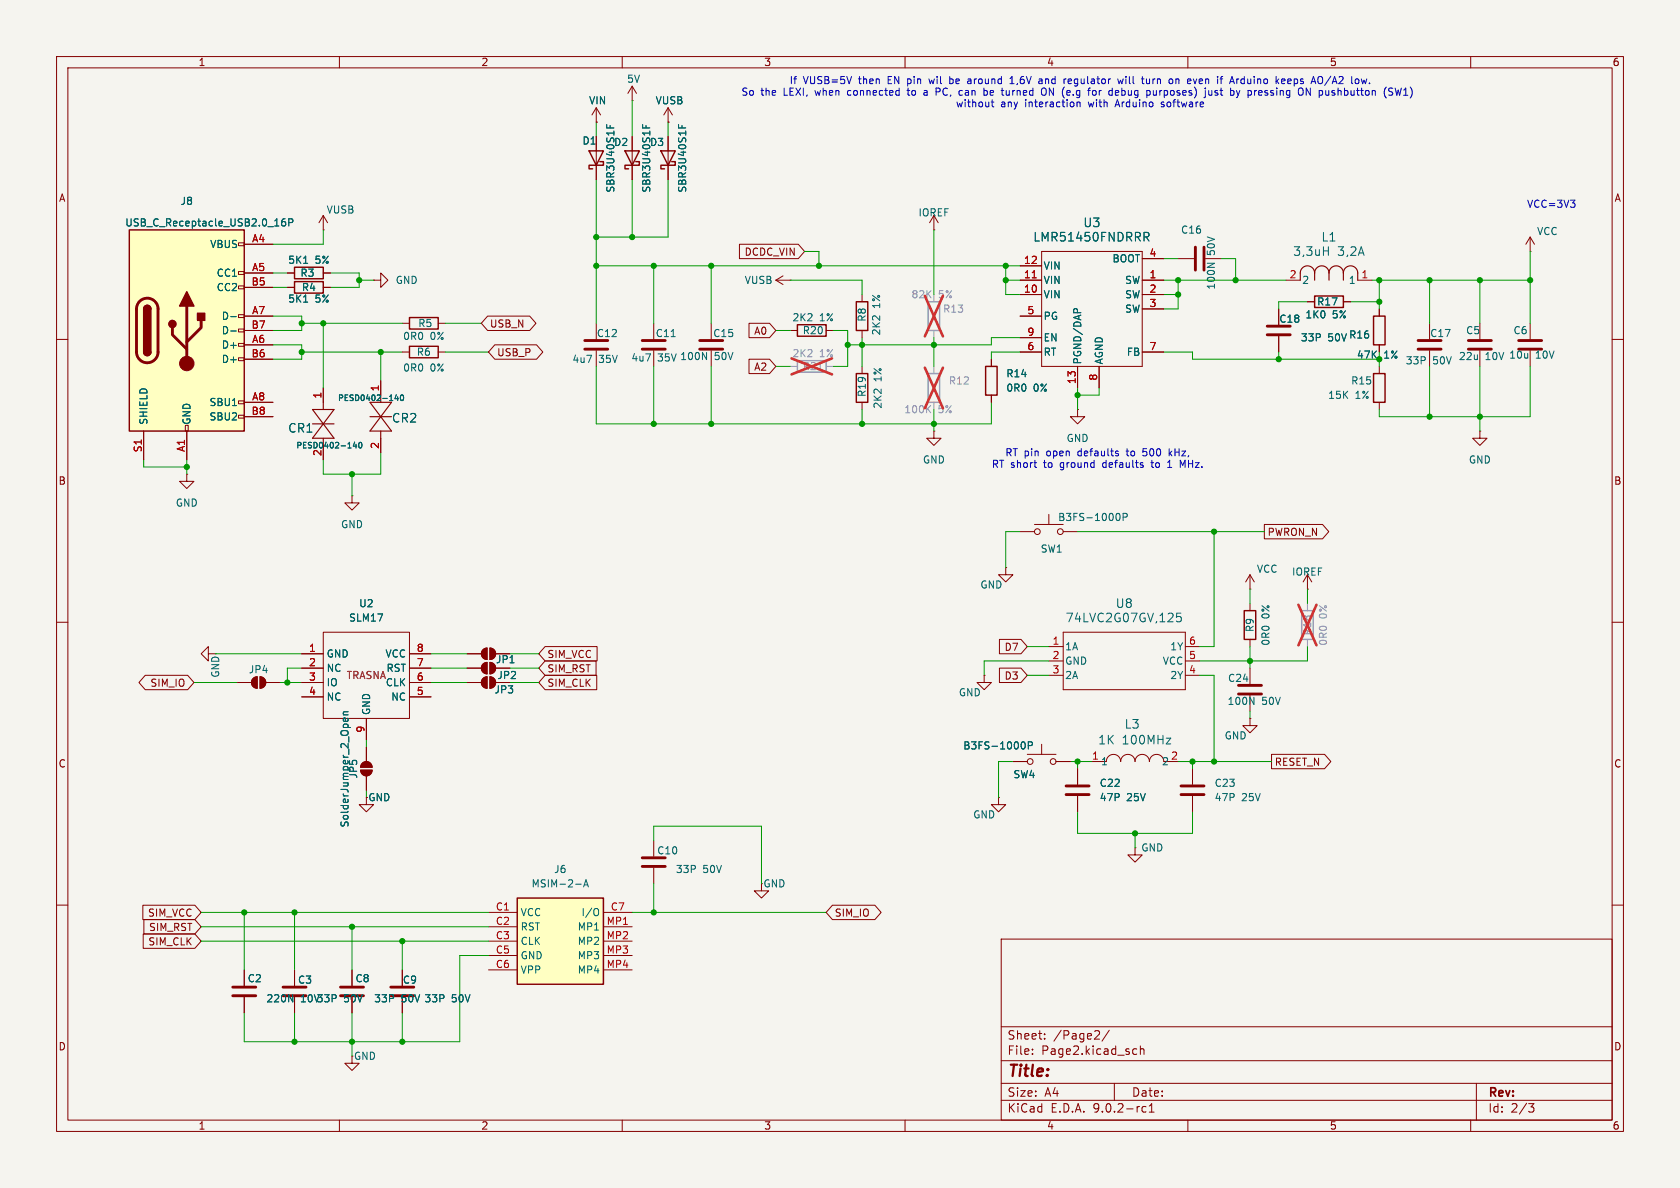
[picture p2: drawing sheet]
<svg xmlns="http://www.w3.org/2000/svg" width="297mm" height="210mm" viewBox="0 0 297 210" stroke-linecap="round" stroke-linejoin="round" font-family="sans-serif">
<path d="M0 0h297v210h-297z" fill="#f5f4ef" stroke="#f5f4ef" stroke-width=".18"/>
<g fill="none" stroke="#840000" stroke-width=".18">
<path d="M10 10h277v190h-277zM12 12h273v186h-273zM60 10v2M110 10v2M160 10v2M210 10v2M260 10v2M57.1 38.1v2.5M57.1 38.1l-.7 1.3M57.1 38.1l.8 1.3M165.1 38.1l-.8 1.3M165.1 38.1l.8 1.3"/>
<path d="M165.1 38.1v2.5M50.8 50.8h1.3M50.8 48.3h1.3M57.1 40.6h.1M57.1 50.8h1.3M57.1 48.3h1.3M66 49.5h1.3v-1.2l1.3 1.2-1.3 1.3v-1.3M66 49.5h.1M165.1 40.6h.1M227.3 49.5h2.6M231.1 53.3h1.3M237.5 53.3h1.3"/>
<path d="M240 49.5h2.6M243.8 54.6v1.3M270.5 44.5h.1M270.5 41.9l-.8 1.3M270.5 41.9l.8 1.3M270.5 41.9v2.6M10 60h2M57.1 68.6v2.5M57.1 78.7v2.6M67.3 67.3v2.6M67.3 77.5v2.5M152.4 64.8v1.2"/>
<path d="M152.4 71.1v1.3M165.1 76.2v1.3h1.3l-1.3 1.2-1.3-1.2h1.3M165.1 76.2h.1M243.8 61v1.2M261.6 76.2v1.3h1.3l-1.3 1.2-1.3-1.2h1.3M261.6 76.2h.1M285 60h2M10 110h2M221 106.7v1.3M221 113v1.3M285 110h2M210.8 135.9v2.8"/>
<path d="M210.8 140.7v2.8M10 160h2M43.2 171.5v2.7M43.2 176.3v2.8M71.1 171.5v2.7M71.1 176.3v2.8M177 166h108v32h-108zM285 160h2M60 198v2M110 198v2M160 198v2M177 194.5h108"/>
<path d="M177 191.5h108M177 187.5h108M177 181.5h108M182.5 186.3v.1M182.5 185.5v.1M184.7 183.6v.1M184.7 182.8v.1M194.1 182.2l.3 .3-.1 .3-.8 .9h.9M196.1 182.1l-1.3 2M197 191.5v3M200.5 185.4l.5 .1M201 186.3l-.5 .1"/>
<path d="M201.6 185.5l.2-.1 .4 .1v.9M201.6 184.9v1.5M202.6 195.7l-.4-.1-.3 .3v.4l.1 .2h.6M203.2 196.6h.8M203.2 195.5l.4-.4v1.5M210 198v2M260 198v2M261 191.5v6.5M270.2 195.1h1l-.5 .6 .4 .1 .1 .5-.3 .3h-.4"/>
</g>
<path d="M208.8 138.9h4.1M208.8 140.5h4.1M41.1 174.5h4.1M41.1 176h4.1M69.1 174.5h4.1M69.1 176h4.1" fill="none" stroke="#840000" stroke-width=".51"/>
<path d="M53.7 53.4h.7M53.7 46.6h.7M234 44.3h.8M234.8 43.6v1.5M62.7 78.1l-.2 .8h.6M62.9 78.5v.7M63.6 78.2a.53 .53 0 0 1 .4 .5 .53 .53 0 0 1-.4 .5 .66 .66 0 0 1 0-1zM70.1 69.8l-.3 .7h.6M70.3 70.1v.7M70.9 69.9l.1-.1a.53 .53 0 0 1 .4 .5 .53 .53 0 0 1-.4 .5 .66 .66 0 0 1-.1-.9zM51 175.8l.8 1.3v-1.3" fill="none" stroke="#006464" stroke-width=".18"/>
<g fill="none" stroke="#840000" stroke-width=".2">
<path d="M232.4 48.3a1.27 1.27 0 0 0-1.3-1.3 1.27 1.27 0 0 0-1.2 1.3v1.2M232.4 48.3a1.27 1.27 0 0 1 1.3-1.3 1.27 1.27 0 0 1 1.2 1.3M232.4 48.3v1.2M234.9 48.3a1.27 1.27 0 0 1 1.3-1.3 1.27 1.27 0 0 1 1.3 1.3M234.9 48.3v1.2M237.5 48.3a1.27 1.27 0 0 1 1.3-1.3 1.27 1.27 0 0 1 1.2 1.3v1.2M237.5 48.3v1.2M55.2 72.4h3.9l-3.9 5.1h3.9zM55.2 74.9h3.9M57.1 71.1v1.3M57.1 77.5v1.2M65.4 71.1h3.8l-3.8 5.1h3.8z"/>
<path d="M65.4 73.7h3.8M67.3 76.2v1.3"/>
</g>
<path d="M52.1 49.8h5v2h-5zM52.1 47.2h5v2.1h-5zM232.4 52.3h5.1v2.1h-5.1zM242.8 55.9h2.1v5.1h-2.1zM151.4 66h2v5.1h-2zM220 108h2v5h-2z" fill="none" stroke="#840000" stroke-width=".25"/>
<path d="M230.1 108h2.1v5h-2.1z" fill="none" stroke="#9c9b98" stroke-width=".25"/>
<path d="M231.1 106.7v1.3M231.1 113v1.3" fill="none" stroke="#9c9b98" stroke-width=".18"/>
<path d="M229.5 106.9l3.2 7.2M232.7 106.9l-3.2 7.2" fill="none" stroke="#e12e31" stroke-width=".46"/>
<path d="M22.9 40.6h20.3v35.6h-20.3z" fill="#ffffc2"/>
<g fill="none" stroke="#840000" stroke-width=".18">
<path d="M105.4 24.1v7.7M111.8 24.1v7.7M118.1 24.1v7.7M42.2 42.9h1v.5h-1zM42.2 48h1v.5h-1zM42.2 50.5h1v.6h-1zM42.2 55.6h1v.5h-1zM42.2 58.2h1v.5h-1zM43.2 43.2h5.1M43.2 48.3h5.1M43.2 50.8h5.1M43.2 55.9h5.1"/>
<path d="M43.2 58.4h5.1M180.3 55.9h3.8M180.3 49.5h3.8M180.3 52.1h3.8M180.3 47h3.8M180.3 59.7h3.8M184.1 44.5h17.8v20.3h-17.8zM201.9 45.7h3.8M201.9 49.5h3.8M201.9 52.1h3.8M201.9 54.6h3.8M252.7 57.2v2.7"/>
<path d="M261.6 57.2v2.7M270.5 57.2v2.7M25.4 76.2v5.1M32.8 75.2h.5v1h-.5zM33 76.2v5.1M42.2 60.7h1v.5h-1zM42.2 63.2h1v.6h-1zM42.2 70.9h1v.5h-1zM42.2 73.4h1v.5h-1zM43.2 61h5.1M43.2 63.5h5.1M43.2 71.1h5.1"/>
<path d="M43.2 73.7h5.1M180.3 62.2h3.8M190.5 64.8v3.8M194.3 64.8v3.8M201.9 62.2h3.8M252.7 62v2.8M261.6 62v2.8M270.5 62v2.8M115.6 148.6v2.8M115.6 153.4v2.8"/>
</g>
<path d="M104.1 26.7h2.6l-1.3 2.5zM106 28.6h.7v.6h-2.6v.6h.7M110.5 26.7h2.5l-1.2 2.5zM112.4 28.6h.6v.6h-2.5v.6h.6M116.8 26.7h2.6l-1.3 2.5zM118.7 28.6h.7v.6h-2.6v.6h.7M22.9 40.6h20.3v35.6h-20.3zM25.4 54.6a.64 .64 0 0 1 .6-.6 .64 .64 0 0 1 .7 .6M25.4 62.2a.64 .64 0 0 0 .6 .7 .64 .64 0 0 0 .7-.7" fill="none" stroke="#840000" stroke-width=".25"/>
<path d="M24.7 53.3a1.9 1.9 0 0 1 2.1-.4 1.9 1.9 0 0 1 1.1 1.7v7.6a1.91 1.91 0 0 1-1.9 1.9 1.91 1.91 0 0 1-1.9-1.9v-7.7l.2-.7zM30.5 57.9v1.3l2.5 2.5M33 54.1v10.2M35.6 56.6v1.3l-2.6 2.6M250.7 60.2h4.1M250.7 61.7h4.1M259.6 60.2h4.1M259.6 61.7h4.1M268.5 60.2h4M268.5 61.7h4M113.5 151.6h4.1M113.5 153.2h4.1" fill="none" stroke="#840000" stroke-width=".51"/>
<g fill="#840000" stroke="#840000" stroke-width=".25">
<path d="M25.4 54.6h1.3v7.6h-1.3z"/>
<path d="M25.6 54.2a.64 .64 0 0 1 .7-.2 .64 .64 0 0 1 .4 .6h-1.3z"/>
<path d="M25.4 62.2h1.3a.64 .64 0 0 1-.7 .7 .64 .64 0 0 1-.6-.7z"/>
<path d="M33 51.6l1.3 2.5h-2.6z"/>
<path d="M34.9 55.4h1.3v1.2h-1.3z"/>
<circle cx="30.5" cy="57.3" r=".63"/>
</g>
<circle cx="33" cy="64.3" r="1.27" fill="#840000" stroke="#840000" stroke-width=".18"/>
<g fill="none" stroke="#006464" stroke-width=".18">
<path d="M50.4 38.7h-.4a.86 .86 0 0 0 0 1.2l.4-.1 .1-.4-.2-.2h-.4l-.1 .2M51.1 39.3h.6l.1-.2-.1-.3-.6-.1v1.2M107.3 22v.6M107.9 22.2v.4M113.6 22v.6M114.2 22.2v.4M120 22v.6M120.6 22.2v.4M40.8 56h1M40.8 58.5h1M189.8 54.8l.3-.2h.3l.1 .2M202.3 41.1h.5l.3 .3-.1 .4-.7 .1"/>
<path d="M202.6 41.9l.5 .7"/>
</g>
<path d="M182.5 49.1h.7" fill="none" stroke="#a90000" stroke-width=".18"/>
<path d="M164.1 53.3h2v5.1h-2zM164.1 66h2v5.1h-2z" fill="none" stroke="#9c9b98" stroke-width=".25"/>
<path d="M165.1 52.1v1.2M165.1 58.4v1.3M165.1 64.8v1.2M165.1 71.1v1.3" fill="none" stroke="#9c9b98" stroke-width=".18"/>
<path d="M163.5 52.3l3.2 7.2M166.7 52.3l-3.2 7.2M163.5 65l3.2 7.2M166.7 65l-3.2 7.2" fill="none" stroke="#e12e31" stroke-width=".46"/>
<path d="M164 72.2l.5 .8M164.5 71.7l-.7 .7" fill="none" stroke="#939391" stroke-width=".18"/>
<path d="M91.4 158.8h15.3v15.2h-15.3z" fill="#ffffc2"/>
<path d="M72.4 56.1h5.1v2.1h-5.1zM141 57.4h5v2h-5zM151.4 53.3h2v5.1h-2zM72.4 61.2h5.1v2h-5.1zM174.2 64.8h2.1v5.1h-2.1zM242.8 66h2.1v5.1h-2.1zM91.4 158.8h15.3v15.2h-15.3z" fill="none" stroke="#840000" stroke-width=".25"/>
<g fill="none" stroke="#840000" stroke-width=".18">
<path d="M105.4 19.1l-.8 1.2M105.4 19.1l.8 1.2M105.4 19.1v2.5M111.8 17.8h.1M111.8 15.2l-.8 1.3M111.8 15.2l.7 1.3M111.8 15.2v2.6M118.1 19.1l-.8 1.2M118.1 19.1l.8 1.2M118.1 19.1v2.5M105.4 21.6h.1M105.4 24.1v2.6"/>
<path d="M105.4 29.2v2.6M111.8 24.1v2.6M111.8 29.2v2.6M118.1 21.6h.1M118.1 24.1v2.6M118.1 29.2v2.6M43.2 58.4h5.1M43.2 55.9h5.1M43.2 43.2h5.1M43.2 48.3h5.1M43.2 50.8h5.1M50.8 48.3h1.3"/>
<path d="M50.8 50.8h1.3M57.1 48.3h1.3M57.1 50.8h1.3M71.1 57.2h1.3M77.5 57.2h1.2M86.2 55.9h7.4l1.2 1.3-1.2 1.2h-7.4l-1.1-1.2zM105.4 57.2v2.7M115.6 57.2v2.7M125.7 57.2v2.7M130.7 43.2h10.4l1.1 1.3-1.1 1.2h-10.4zM132.4 57.1h3.6l1.2 1.3-1.2 1.3h-3.6zM137.2 49.5l1.2 .8"/>
<path d="M137.2 49.5h2.5M138.4 48.8l-1.2 .7M139.7 49.5h.1M139.7 58.4h1.3M146 58.4h1.3M152.4 52.1v1.2M152.4 58.4v1.3M180.3 49.5h3.8M180.3 52.1h3.8M180.3 47h3.8M180.3 55.9h3.8M180.3 59.7h3.8"/>
<path d="M201.9 45.7h3.8M201.9 49.5h3.8M201.9 52.1h3.8M201.9 54.6h3.8M208.3 45.7h2.8M213.1 45.7h2.8M226.1 54.6v2.8M226.1 59.4v2.8M231.1 53.3h1.3M237.5 53.3h1.3M243.8 54.6v1.3M25.4 76.2v5.1"/>
<path d="M33 76.2v5.1M43.2 61h5.1M43.2 63.5h5.1M43.2 71.1h5.1M43.2 73.7h5.1M57.1 68.6v2.5M57.1 78.7v2.6M67.3 67.3v2.6M67.3 77.5v2.5M71.1 62.2h1.3M77.5 62.2h1.2M87.5 61h7.4l1.1 1.2-1.1 1.3h-7.4l-1.1-1.3z"/>
<path d="M105.4 62v2.8M115.6 62v2.8M125.7 62v2.8M132.4 63.5h3.6l1.2 1.3-1.2 1.2h-3.6zM175.3 63.5v1.3M175.3 69.9v1.2M180.3 62.2h3.8M190.5 72.4v1.3h1.3l-1.3 1.2-1.3-1.2h1.3M190.5 72.4h.1M190.5 64.8v3.8M194.3 64.8v3.8M201.9 62.2h3.8"/>
<path d="M243.8 61v1.2M243.8 64.8v1.2M243.8 71.1v1.3M33 83.8v1.3h1.3l-1.3 1.3-1.3-1.3h1.3M33 83.8h.1M62.2 87.6v1.3h1.3l-1.3 1.3-1.2-1.3h1.2M62.2 87.6h.1M180.3 94h2.6M182.9 92.7h5.1M185.4 90.9v1.8M188 94h2.5M223.5 92.7h10.3l1.1 1.3-1.1 1.3h-10.3z"/>
<path d="M25.7 119.4h7.5l1.1 1.3-1.1 1.2h-7.5l-1.1-1.2zM36.8 115.6v-1.3l-1.2 1.3 1.2 1.2v-1.2h1.3M44.7 119.9l.8-.3v2.1a1.02 1.02 0 0 1-1-.7 1.02 1.02 0 0 1 .2-1.1zM46 119.6a1.02 1.02 0 0 1 1 1.1 1.02 1.02 0 0 1-1 1zM53.3 115.6h3.8M53.3 118.1h3.8M57.1 111.8h15.3v15.2h-15.3zM72.4 115.6h3.8M72.4 118.1h3.8M82.5 115.6h2.6M82.5 118.1h2.6M85.4 119.9l.7-.3v2.1a1.02 1.02 0 0 1-.9-.7 1.02 1.02 0 0 1 .2-1.1z"/>
<path d="M85.4 114.9l.7-.3v2a1.02 1.02 0 0 1-.9-.6 1.02 1.02 0 0 1 .2-1.1zM85.4 117.4l.7-.3v2a1.02 1.02 0 0 1-.9-.6 1.02 1.02 0 0 1 .2-1.1zM86.6 119.6a1.02 1.02 0 0 1 1 1.1 1.02 1.02 0 0 1-1 1zM86.6 114.6a1.02 1.02 0 0 1 1 1 1.02 1.02 0 0 1-1 1zM86.6 117.1a1.02 1.02 0 0 1 1 1 1.02 1.02 0 0 1-1 1zM87.6 118.1h2.6M96.4 119.4h9.1v2.5h-9.1l-1.2-1.2zM96.4 116.8h9v2.6h-9l-1.2-1.3zM96.4 114.3h9.2v2.5h-9.2l-1.2-1.2zM174 119.4v1.3h-1.3l1.3 1.2 1.3-1.2h-1.3M174 119.4h.1M176.7 118.1h3.8l1.1 1.3-1.1 1.3h-3.8z"/>
<path d="M176.7 113h3.8l1.1 1.3-1.1 1.3h-3.8zM177.8 100.3v1.3h-1.3l1.3 1.3 1.3-1.3h-1.3M177.8 100.3h.1M185.4 114.3h2.6M185.4 116.8h2.6M185.4 119.4h2.6M188 111.8h21.5v10.1h-21.5zM209.5 114.3h2.6M209.5 116.8h2.6M209.5 119.4h2.6M221 104.1h.1M221 101.6v2.5"/>
<path d="M221 118.1v2.8M221 101.6l-.8 1.3M221 101.6l.7 1.3M231.1 104.1h.1M231.1 101.6l-.7 1.3M231.1 101.6l.8 1.3M231.1 101.6v2.5M41.9 120.7h2.5M47 120.7h2.5M53.3 120.7h3.8M53.3 123.2h3.8M63.8 136.1h2a1.02 1.02 0 0 1-1 1.1 1.02 1.02 0 0 1-1-1.1z"/>
<path d="M64 134.9a1.02 1.02 0 0 1 1.2-.2 1.02 1.02 0 0 1 .6 .9h-2zM64.8 127v3.8M64.8 132.1v2.5M64.8 137.2v2.5M72.4 120.7h3.8M72.4 123.2h3.8M82.5 120.7h2.6M179.1 134.6h2.5M181.6 133.4h5.1M184.1 131.6v1.8M186.7 134.6h2.5M190.5 135.9v2.8"/>
<path d="M193 134.6h1.3M195.6 134.6a1.27 1.27 0 0 1 1.2-1.2 1.27 1.27 0 0 1 1.3 1.2 1.27 1.27 0 0 1 1.3-1.2 1.27 1.27 0 0 1 1.3 1.2 1.27 1.27 0 0 1 1.2-1.2 1.27 1.27 0 0 1 1.3 1.2 1.27 1.27 0 0 1 1.3-1.2 1.27 1.27 0 0 1 1.2 1.2h1.3M221 127v1.3h-1.3l1.3 1.2 1.2-1.2h-1.2M221 127h.1M221 122.9v2.8M224.8 133.3h9.4l1.1 1.3-1.1 1.3h-9.4zM64.8 141v1.2h1.2l-1.2 1.3-1.3-1.3h1.3M134.6 156.2v1.3h1.3l-1.3 1.3-1.3-1.3h1.3M176.5 141v1.2h-1.2l1.2 1.3 1.3-1.3h-1.3M176.5 141h.1M190.5 140.7v2.8M200.7 149.9v1.2h-1.3l1.3 1.3 1.2-1.3h-1.2"/>
<path d="M200.7 149.9h.1M25.3 160h9.1l1.2 1.3-1.2 1.3h-9.1zM25.3 165.1h9.1l1.2 1.3-1.2 1.2h-9.1zM25.4 162.6h9l1.2 1.2-1.2 1.3h-9zM43.2 171.5v2.7M43.2 176.3v2.8M52.1 171.5v2.7M52.1 176.3v2.8M62.2 171.5v2.7M62.2 176.3v2.8M71.1 171.5v2.7M71.1 176.3v2.8"/>
<path d="M86.4 161.3h5M86.4 163.8h5M86.4 166.4h5M86.4 168.9h5M86.4 171.5h5M106.7 161.3h5.1M106.7 163.8h5.1M106.7 166.4h5.1M106.7 168.9h5.1M106.7 171.5h5.1M147.2 160h7.5l1.1 1.3-1.1 1.3h-7.5l-1.2-1.3zM62.2 186.7v1.3h1.3l-1.3 1.2-1.2-1.2h1.2"/>
<circle cx="183.4" cy="94" r=".51"/>
<circle cx="187.5" cy="94" r=".51"/>
<circle cx="182.1" cy="134.6" r=".51"/>
<circle cx="186.2" cy="134.6" r=".51"/>
</g>
<g fill="none" stroke="#006464" stroke-width=".18">
<path d="M50.4 38.7h-.4a.86 .86 0 0 0 0 1.2l.4-.1 .1-.4-.2-.2h-.4l-.1 .2M51.1 39.3h.6l.1-.2-.1-.3-.6-.1v1.2M107.3 22v.6M107.9 22.2v.4M113.6 22v.6M114.2 22.2v.4M120 22v.6M120.6 22.2v.4M40.8 56h1M40.8 58.5h1M53.7 46.6h.7M53.7 53.4h.7"/>
<path d="M118.7 59.5h.7M189.8 54.8l.3-.2h.3l.1 .2M202.3 41.1h.5l.3 .3-.1 .4-.7 .1M202.6 41.9l.5 .7M213.4 46.5h1.3l-1.3 .8M62.7 78.1l-.2 .8h.6M62.9 78.5v.7M63.6 78.2a.53 .53 0 0 1 .4 .5 .53 .53 0 0 1-.4 .5 .66 .66 0 0 1 0-1zM70.1 69.8l-.3 .7h.6M70.3 70.1v.7M70.9 69.9l.1-.1a.53 .53 0 0 1 .4 .5 .53 .53 0 0 1-.4 .5 .66 .66 0 0 1-.1-.9zM124.2 62.3l.7 1.3v-1.3"/>
<path d="M197.6 90.7a.68 .68 0 0 1 .4 .7 .68 .68 0 0 1-.4 .6M198.6 91.4h.6l.1-.2-.1-.3-.6-.2v1.3M208.8 108.4h-.8v.7l.2-.1h.5l.1 .3v.5l-.2 .1-.6-.1M60.7 126.4h.8M61.5 127v.3l-.1 .2h-.6v-.5l.2-.1 .1 .6M61.5 125.8l-.7 .1-.1 .3 .1 .2M180.8 131.1a.68 .68 0 0 1 .5 .7 .68 .68 0 0 1-.5 .6M181.8 131.8l.6-.1 .1-.1v-.3l-.7-.2v1.3M206.2 130.5h.8l-.8 1h.8M221 123.3l.7 1.2v-1.2M101.8 156.3h.9M103.2 156.8l.4-1.3 .4 1.3"/>
<path d="M103.3 156.4h.6M51 175.8l.8 1.3v-1.3M105.5 160.6l.1 .1a.81 .81 0 0 1-.1 1.2"/>
</g>
<g fill="#840000" stroke="#840000" stroke-width=".18">
<path d="M63.8 136.1h2a1.02 1.02 0 0 1-1 1.1 1.02 1.02 0 0 1-1-1.1z"/>
<path d="M64 134.9a1.02 1.02 0 0 1 1.2-.2 1.02 1.02 0 0 1 .6 .9h-2z"/>
<path d="M44.7 119.9l.8-.3v2.1a1.02 1.02 0 0 1-1-.7 1.02 1.02 0 0 1 .2-1.1z"/>
<path d="M46 119.6a1.02 1.02 0 0 1 1 1.1 1.02 1.02 0 0 1-1 1z"/>
<path d="M85.4 119.9l.7-.3v2.1a1.02 1.02 0 0 1-.9-.7 1.02 1.02 0 0 1 .2-1.1z"/>
<path d="M86.6 119.6a1.02 1.02 0 0 1 1 1.1 1.02 1.02 0 0 1-1 1z"/>
<path d="M85.4 114.9l.7-.3v2a1.02 1.02 0 0 1-.9-.6 1.02 1.02 0 0 1 .2-1.1z"/>
<path d="M86.6 114.6a1.02 1.02 0 0 1 1 1 1.02 1.02 0 0 1-1 1z"/>
<path d="M85.4 117.4l.7-.3v2a1.02 1.02 0 0 1-.9-.6 1.02 1.02 0 0 1 .2-1.1z"/>
<path d="M86.6 117.1a1.02 1.02 0 0 1 1 1 1.02 1.02 0 0 1-1 1z"/>
</g>
<g fill="none" stroke="#840000" stroke-width=".51">
<path d="M211.3 43.7v4.1M212.9 43.7v4.1M224 57.7h4.1M224 59.2h4.1M103.4 60.2h4M103.4 61.7h4M113.5 60.2h4.1M113.5 61.7h4.1M123.7 60.2h4.1M123.7 61.7h4.1M188.5 138.9h4M218.9 121.2h4.1"/>
<path d="M218.9 122.7h4.1M188.5 140.5h4M50 174.5h4.1M50 176h4.1M60.2 174.5h4.1M60.2 176h4.1"/>
</g>
<path d="M141 63.8h5v2h-5z" fill="none" stroke="#9c9b98" stroke-width=".25"/>
<path d="M139.7 64.8h1.3M146 64.8h1.3" fill="none" stroke="#9c9b98" stroke-width=".18"/>
<path d="M144.6 65.3h.8" fill="none" stroke="#939391" stroke-width=".18"/>
<path d="M139.9 63.4l7.2 2.8M147.1 63.4l-7.2 2.8" fill="none" stroke="#e12e31" stroke-width=".46"/>
<g fill="none" stroke="#009600" stroke-width=".18">
<path d="M111.8 17.8v6.3M105.4 21.6v2.5M105.4 31.8v25.4M111.8 31.8v10.1M118.1 31.8v10.1h-12.7M118.1 21.6v2.5M48.3 50.8h2.5M48.3 55.9h5v2.5h-5M48.3 48.3h2.5M53.3 57.2h17.8M57.1 40.6v2.6h-8.8M57.1 57.2v11.4"/>
<path d="M58.4 48.3h5.1v2.5h-5.1M63.5 49.5h2.5M78.7 57.2h6.4M105.4 47h74.9M115.6 47v10.2M125.7 47v10.2M137.2 58.4h2.5M139.7 49.5h12.7v2.6M142.2 44.5h2.6v2.5M147.3 58.4h2.6v6.4h-2.6M152.4 59.7v5.1M165.1 40.6v11.5"/>
<path d="M165.1 59.7v5.1M177.8 49.5h2.5M177.8 47v5.1h2.5M180.3 59.7h-5v1.3h-25.4M205.7 49.5h21.6M205.7 52.1h2.6M205.7 45.7h2.6M208.3 49.5v5.1h-2.6M215.9 45.7h2.5v3.8M231.1 53.3h-5v1.3M238.8 53.3h5M242.6 49.5h27.9"/>
<path d="M243.8 49.5v5.1M252.7 49.5v7.7M261.6 49.5v7.7M270.5 44.5v12.7M48.3 61h5v2.5h-5M53.3 62.2h17.8M67.3 62.2v5.1M78.7 62.2h7.7M105.4 64.8v10.1h69.9v-3.8M115.6 64.8v10.1M125.7 64.8v10.1M137.2 64.8h2.5"/>
<path d="M152.4 72.4v2.5M165.1 72.4v3.8M180.3 62.2h-5v1.3M190.5 68.6v3.8M194.3 68.6v1.3h-3.8M205.7 62.2h5.1v1.3h33M226.1 62.2v1.3M243.8 62.2v2.6M252.7 64.8v8.9M261.6 64.8v11.4M270.5 64.8v8.9h-26.7v-1.3M25.4 81.3v1.3h7.6"/>
<path d="M33 81.3v2.5M62.2 83.8v3.8M67.3 80v3.8h-10.2v-2.5M180.3 94h-2.5v6.3M190.5 94h33M214.6 94v20.3h-2.5M38.1 115.6h15.2M53.3 118.1h-2.5v2.6M76.2 118.1h6.3M76.2 115.6h6.3M90.2 118.1h5M90.2 115.6h5"/>
<path d="M181.6 114.3h3.8M181.6 119.4h3.8M185.4 116.8h-11.4v2.6M212.1 119.4h2.5v15.2M221 104.1v2.6M221 114.3v3.8M231.1 104.1v2.6M231.1 114.3v2.5h-19M34.3 120.7h7.6M49.5 120.7h3.8M64.8 130.8v1.3M64.8 139.7v1.3"/>
<path d="M76.2 120.7h6.3M90.2 120.7h5M179.1 134.6h-2.6v6.4M189.2 134.6h3.8M190.5 134.6v1.3M208.3 134.6h16.5M210.8 134.6v1.3M221 125.7v1.3M115.6 148.6v-2.5h19v10.1M115.6 156.2v5.1M190.5 143.5v3.8h20.3v-3.8M200.7 147.3v2.6"/>
<path d="M35.6 166.4h50.8M35.6 161.3h50.8M35.6 163.8h50.8M43.2 161.3v10.2M52.1 161.3v10.2M52.1 179.1v5.1M62.2 163.8v7.7M62.2 179.1v7.6M71.1 166.4v5.1M71.1 179.1v5.1M86.4 168.9h-5.1v15.3h-38.1v-5.1M111.8 161.3h34.2"/>
</g>
<g fill="none" stroke="#0000c2" stroke-width=".18">
<path d="M160.5 15.6l.1 1.2M163.8 16.4h-.3l-.2 .1 .1 .3h.4M164.2 13.9l.3 .9M166.1 16.2h-.6M167.9 13.5v1.3M167.9 14.7l.4 .1M168.3 13.9l-.4 .1M169.8 16l.3 .1M170.1 16.8h-.3M171.2 13.9l.4 .1M171.7 14.7l-.5 .1M171.7 14.3h-.5"/>
<path d="M174.1 16l.3 .1 .2 .1-.1 .5-.4 .1M175.2 18h.5M175.4 17.6v1.1l.3 .2M177.9 16.7l.3 .1M178.6 14.8h.7M178.6 13.9l.3-.4v1.3M184.1 13.9l.1 .2v.7M184.2 14.7l-.4 .1M184.2 14.3h-.4M184.7 15.6h-.4M184.8 15.6a.81 .81 0 0 1-.1 1.2h-.4M189.3 13.9h-.3l-.2 .2 .1 .6 .4 .1"/>
<path d="M189.4 14.3l-.6 .1M190.4 18v.9M190.5 18.1l-.1 .1M190.9 18.1v.8M193.7 16.1l.1 .5-.1 .2h-.3M197.4 16l.3 .1 .1 .2-.6 .1M197.6 13.9l.2 .9 .3-.6 .2 .6 .3-.9M197.7 16.8h-.3M202.7 13.9v.8l.3 .1 .2-.1M203.2 13.9v.9M204.4 16.7l-.1 .1h-.4M204.4 16v.8"/>
<path d="M205.3 18.8l.1 .1M205.3 18.1v.2l.2 .2M207.9 14.1l.3-.2 .2 .2M207.9 13.9v.9M211.6 13.9l-.3 .9M214.2 16.7l-.2 .1h-.3M214.2 16v.8M215.3 16.1l-.3-.1-.2 .2 .5 .4M215.3 16.7l-.2 .1h-.3M217.8 13.5l-.4 1.3M219.4 14.6l.1 .1 .4 .1M219.9 13.9l-.4 .1-.1 .2"/>
<path d="M223.1 16.1v.2l-.6 .1M227 13.9l.2 .4-.6 .1M227.1 14.7l-.1 .1M228.2 14l-.4-.1-.1 .2v.6h.5M228.3 14.3l-.6 .1M230.9 15.6l.7 1.2v-1.2M235.3 13.5l-1.1 1.6M241.6 13.9l-.2 .9-.3-.6-.2 .6M246 15.6h.2M246.1 16.3l.1 .2-.1 .3M246.6 15.6l.3 1.2 .3-.9 .2 .9 .3-1.2M277.6 35.4h.8l-.4 .5"/>
<path d="M278.3 35.9l.1 .2-.1 .5M197.6 79.7l.1 .1M202.7 79.3h-.6l-.1 .6 .2-.1M206.7 79.3v1.3M207.2 79.7l-.5 .5M183.1 82.6h.2M197.6 80.2l.1 .1-.1 .3M202 80.5l.2 .1M203.5 81.8h.4M203.6 81.4l.1 1.2M206.4 82.6h.7M206.4 81.7l.4-.3v1.2"/>
<path d="M206.8 80.1l.4 .5M209.5 81.4l-.4 .9-.4-.9v1.2"/>
</g>
<path d="M182.5 49.1h.7" fill="none" stroke="#a90000" stroke-width=".18"/>
<g fill="#009600" stroke="#009600" stroke-width=".18">
<circle cx="243.8" cy="53.3" r=".46"/>
<circle cx="243.8" cy="49.5" r=".46"/>
<circle cx="261.6" cy="49.5" r=".46"/>
<circle cx="252.7" cy="49.5" r=".46"/>
<circle cx="270.5" cy="49.5" r=".46"/>
<circle cx="252.7" cy="73.7" r=".46"/>
<circle cx="226.1" cy="63.5" r=".46"/>
<circle cx="261.6" cy="73.7" r=".46"/>
<circle cx="243.8" cy="63.5" r=".46"/>
<circle cx="177.8" cy="49.5" r=".46"/>
<circle cx="190.5" cy="69.9" r=".46"/>
<circle cx="214.6" cy="94" r=".46"/>
<circle cx="208.3" cy="52.1" r=".46"/>
<circle cx="218.4" cy="49.5" r=".46"/>
<circle cx="208.3" cy="49.5" r=".46"/>
<circle cx="165.1" cy="74.9" r=".46"/>
<circle cx="152.4" cy="74.9" r=".46"/>
<circle cx="152.4" cy="61" r=".46"/>
<circle cx="177.8" cy="47" r=".46"/>
<circle cx="165.1" cy="61" r=".46"/>
<circle cx="214.6" cy="134.6" r=".46"/>
<circle cx="200.7" cy="147.3" r=".46"/>
<circle cx="221" cy="116.8" r=".46"/>
<circle cx="190.5" cy="134.6" r=".46"/>
<circle cx="210.8" cy="134.6" r=".46"/>
<circle cx="149.9" cy="61" r=".46"/>
<circle cx="144.8" cy="47" r=".46"/>
<circle cx="57.1" cy="57.2" r=".46"/>
<circle cx="53.3" cy="62.2" r=".46"/>
<circle cx="53.3" cy="57.2" r=".46"/>
<circle cx="63.5" cy="49.5" r=".46"/>
<circle cx="52.1" cy="161.3" r=".46"/>
<circle cx="52.1" cy="184.2" r=".46"/>
<circle cx="43.2" cy="161.3" r=".46"/>
<circle cx="105.4" cy="47" r=".46"/>
<circle cx="111.8" cy="41.9" r=".46"/>
<circle cx="115.6" cy="74.9" r=".46"/>
<circle cx="125.7" cy="74.9" r=".46"/>
<circle cx="115.6" cy="47" r=".46"/>
<circle cx="125.7" cy="47" r=".46"/>
<circle cx="67.3" cy="62.2" r=".46"/>
<circle cx="105.4" cy="41.9" r=".46"/>
<circle cx="62.2" cy="83.8" r=".46"/>
<circle cx="33" cy="82.6" r=".46"/>
<circle cx="50.8" cy="120.7" r=".46"/>
<circle cx="71.1" cy="184.2" r=".46"/>
<circle cx="62.2" cy="184.2" r=".46"/>
<circle cx="71.1" cy="166.4" r=".46"/>
<circle cx="62.2" cy="163.8" r=".46"/>
<circle cx="115.6" cy="161.3" r=".46"/>
</g>
<text font-size="2.8" fill="#840000" x="178" y="190.9">Title:</text>
<g font-size="2.1" fill="#006464">
<text x="191.4" y="40.4">U3</text>
<text x="182.6" y="42.9">LMR51450FNDRRR</text>
<text x="228.5" y="45.4">3,3uH</text>
<text x="233.5" y="42.9">L1</text>
<text x="236.4" y="45.4">3,2A</text>
<text x="50.9" y="76.7">CR1</text>
<text x="69.2" y="74.9">CR2</text>
<text x="197.2" y="107.7">U8</text>
<text x="188.3" y="110.2">74LVC2G07GV,125</text>
<text x="194.1" y="131.8">1K</text>
<text x="198.3" y="131.8">100MHz</text>
<text x="198.7" y="129">L3</text>
</g>
<g font-size="2.1" fill="#840000">
<text x="178" y="184">Sheet:</text>
<text x="186.2" y="184">/Page2/</text>
<text x="178" y="186.7">File:</text>
<text x="184.1" y="186.7">Page2.kicad_sch</text>
<text x="178" y="196.9">KiCad</text>
<text x="178" y="194.1">Size:</text>
<text x="184.7" y="194.1">A4</text>
<text x="185.7" y="196.9">E.D.A.</text>
<text x="193.3" y="196.9">9.0.2-rc1</text>
<text x="200" y="194.1">Date:</text>
<text x="263" y="194.3">Rev:</text>
<text x="263" y="196.9">Id:</text>
<text x="267.1" y="196.9">2/3</text>
</g>
<g font-size="1.8" fill="#840000">
<text x="35" y="11.9">1</text>
<text x="85" y="11.9">2</text>
<text x="135" y="11.9">3</text>
<text x="185" y="11.9">4</text>
<text x="235" y="11.9">5</text>
<text x="285" y="11.9">6</text>
<text x="10.3" y="35.9">A</text>
<text x="285.3" y="35.9">A</text>
<text x="131.5" y="45.4">DCDC_VIN</text>
<text x="86.5" y="58.1">USB_N</text>
<text x="133.2" y="59.4">A0</text>
<text x="87.8" y="63.2">USB_P</text>
<text x="133.2" y="65.7">A2</text>
<text x="10.3" y="85.9">B</text>
<text x="285.3" y="85.9">B</text>
<text x="224" y="94.9">PWRON_N</text>
<text x="87.6" y="117.4">JP1</text>
<text x="96.7" y="119.1">SIM_RST</text>
<text x="96.7" y="116.5">SIM_VCC</text>
<text x="177.5" y="115.3">D7</text>
<text x="26.5" y="121.6">SIM_IO</text>
<text x="87.8" y="120.2">JP2</text>
<text x="96.7" y="121.6">SIM_CLK</text>
<text x="177.5" y="120.3">D3</text>
<text x="10.3" y="135.9">C</text>
<text x="225.3" y="135.6">RESET_N</text>
<text x="285.3" y="135.9">C</text>
<text x="65" y="141.8">GND</text>
<text x="26.1" y="162.2">SIM_VCC</text>
<text x="26.1" y="167.3">SIM_CLK</text>
<text x="26.2" y="164.8">SIM_RST</text>
<text x="147.5" y="162.2">SIM_IO</text>
<text x="10.3" y="185.9">D</text>
<text x="285.3" y="185.9">D</text>
<text x="35" y="199.9">1</text>
<text x="85" y="199.9">2</text>
<text x="135" y="199.9">3</text>
<text x="185" y="199.9">4</text>
<text x="235" y="199.9">5</text>
<text x="285" y="199.9">6</text>
</g>
<g font-size="1.8" fill="#006464">
<text x="110.8" y="14.8">5V</text>
<text x="104.1" y="18.6">VIN</text>
<text x="115.8" y="18.6">VUSB</text>
<text x="102.9" y="25.8">D1</text>
<text x="108.5" y="26">D2</text>
<text x="114.8" y="26">D3</text>
<text x="108.8" y="34.1" transform="rotate(-90 108.8 34.1)">SBR3U40S1F</text>
<text x="115.2" y="34.1" transform="rotate(-90 115.2 34.1)">SBR3U40S1F</text>
<text x="121.5" y="34.1" transform="rotate(-90 121.5 34.1)">SBR3U40S1F</text>
<text x="22" y="40.2">USB_C_Receptacle_USB2.0_16P</text>
<text x="31.8" y="36.4">J8</text>
<text x="57.6" y="37.9">VUSB</text>
<text x="162.3" y="38.5">IOREF</text>
<text x="208.7" y="41.5">C16</text>
<text x="271.6" y="41.8">VCC</text>
<text x="37.1" y="44">VBUS</text>
<text x="50.8" y="46.8">5K1</text>
<text x="55.7" y="46.8">5%</text>
<text x="184.4" y="47.9">VIN</text>
<text x="196.6" y="46.6">BOOT</text>
<text x="215" y="45.2" transform="rotate(-90 215 45.2)">50V</text>
<text x="38.2" y="49.1">CC1</text>
<text x="38.2" y="51.7">CC2</text>
<text x="50.8" y="53.7">5K1</text>
<text x="53" y="49.1">R3</text>
<text x="53.3" y="51.7">R4</text>
<text x="55.7" y="53.7">5%</text>
<text x="69.9" y="50.4">GND</text>
<text x="131.6" y="50.4">VUSB</text>
<text x="184.4" y="50.4">VIN</text>
<text x="184.4" y="52.9">VIN</text>
<text x="198.8" y="50.4">SW</text>
<text x="198.8" y="52.9">SW</text>
<text x="215" y="51.3" transform="rotate(-90 215 51.3)">100N</text>
<text x="230.1" y="50.4">2</text>
<text x="238.4" y="50.4">1</text>
<text x="39.1" y="56.7">D-</text>
<text x="39.1" y="59.3">D-</text>
<text x="73.8" y="58">R5</text>
<text x="105.4" y="59.8">C12</text>
<text x="115.8" y="59.8">C11</text>
<text x="126" y="59.8">C15</text>
<text x="140" y="57">2K2</text>
<text x="141.8" y="59.3">R20</text>
<text x="144.9" y="57">1%</text>
<text x="153.3" y="57" transform="rotate(-90 153.3 57)">R8</text>
<text x="155.8" y="59.4" transform="rotate(-90 155.8 59.4)">2K2</text>
<text x="155.8" y="54.5" transform="rotate(-90 155.8 54.5)">1%</text>
<text x="184.4" y="56.7">PG</text>
<text x="198.8" y="55.5">SW</text>
<text x="226.1" y="57.3">C18</text>
<text x="230.7" y="56.5">1K0</text>
<text x="232.7" y="54.2">R17</text>
<text x="235.5" y="56.5">5%</text>
<text x="252.7" y="59.8">C17</text>
<text x="259.1" y="59.3">C5</text>
<text x="267.5" y="59.3">C6</text>
<text x="39.1" y="61.8">D+</text>
<text x="39.1" y="64.4">D+</text>
<text x="71.2" y="65.9">0R0</text>
<text x="71.2" y="60.3">0R0</text>
<text x="73.6" y="63.1">R6</text>
<text x="76" y="65.9">0%</text>
<text x="76" y="60.3">0%</text>
<text x="101.1" y="64.4">4u7</text>
<text x="105.8" y="64.4">35V</text>
<text x="111.5" y="64.1">4u7</text>
<text x="116.3" y="64.1">35V 100N</text>
<text x="126.3" y="63.9">50V</text>
<text x="184.4" y="60.6">EN</text>
<text x="184.4" y="63.1">RT</text>
<text x="191.4" y="64.5" transform="rotate(-90 191.4 64.5)">PGND/DAP</text>
<text x="195.2" y="64.5" transform="rotate(-90 195.2 64.5)">AGND</text>
<text x="199.1" y="63.1">FB</text>
<text x="229.9" y="60.6">33P</text>
<text x="234.7" y="60.6">50V</text>
<text x="238.4" y="60">R16</text>
<text x="239.8" y="63.6">47K</text>
<text x="244.6" y="63.6">1%</text>
<text x="248.4" y="64.6">33P</text>
<text x="253.3" y="64.6">50V</text>
<text x="257.8" y="63.9">22u</text>
<text x="262.6" y="63.9">10V 10u</text>
<text x="271.4" y="63.6">10V</text>
<text x="36.9" y="72">SBU1</text>
<text x="153.3" y="70.3" transform="rotate(-90 153.3 70.3)">R19</text>
<text x="156.1" y="67.5" transform="rotate(-90 156.1 67.5)">1%</text>
<text x="177.8" y="69.4">0R0</text>
<text x="177.8" y="66.9">R14</text>
<text x="182.7" y="69.4">0%</text>
<text x="234.7" y="70.7">15K</text>
<text x="238.8" y="68.2">R15</text>
<text x="239.6" y="70.7">1%</text>
<text x="26.3" y="75.2" transform="rotate(-90 26.3 75.2)">SHIELD</text>
<text x="33.9" y="75.2" transform="rotate(-90 33.9 75.2)">GND</text>
<text x="36.9" y="74.5">SBU2</text>
<text x="156.1" y="72.3" transform="rotate(-90 156.1 72.3)">2K2</text>
<text x="163.1" y="82.1">GND</text>
<text x="188.5" y="78.3">GND</text>
<text x="259.6" y="82.1">GND</text>
<text x="31" y="89.8">GND</text>
<text x="60.2" y="93.6">GND</text>
<text x="187" y="92.3">B3FS-1000P</text>
<text x="183.9" y="97.9">SW1</text>
<text x="222.1" y="101.4">VCC</text>
<text x="228.3" y="102">IOREF</text>
<text x="63.4" y="107.5">U2</text>
<text x="173.2" y="104.2">GND</text>
<text x="61.6" y="110.1">SLM17</text>
<text x="221.8" y="111.8" transform="rotate(-90 221.8 111.8)">R9</text>
<text x="224.6" y="109.4" transform="rotate(-90 224.6 109.4)">0%</text>
<text x="39" y="119.9" transform="rotate(-90 39 119.9)">GND</text>
<text x="43.9" y="119.2">JP4</text>
<text x="57.7" y="116.4">GND</text>
<text x="57.7" y="119">NC</text>
<text x="68.1" y="116.4">VCC</text>
<text x="68.2" y="119">RST</text>
<text x="188.2" y="115.2">1A</text>
<text x="188.2" y="117.7">GND</text>
<text x="205.5" y="117.7">VCC</text>
<text x="206.8" y="115.2">1Y</text>
<text x="224.6" y="114.3" transform="rotate(-90 224.6 114.3)">0R0</text>
<text x="57.7" y="121.5">IO</text>
<text x="57.7" y="124.1">NC</text>
<text x="68.1" y="121.5">CLK</text>
<text x="69.1" y="124.1">NC</text>
<text x="87.3" y="122.8">JP3</text>
<text x="169.4" y="123.3">GND</text>
<text x="188.2" y="120.2">2A</text>
<text x="206.8" y="120.2">2Y</text>
<text x="216.9" y="124.8">100N</text>
<text x="217" y="120.8">C24</text>
<text x="223.1" y="124.8">50V</text>
<text x="65.6" y="126.5" transform="rotate(-90 65.6 126.5)">GND</text>
<text x="216.4" y="130.9">GND</text>
<text x="63.3" y="137.7" transform="rotate(-90 63.3 137.7)">JP5</text>
<text x="170.2" y="132.7">B3FS-1000P</text>
<text x="179.1" y="137.8">SW4</text>
<text x="194.6" y="135.5">1</text>
<text x="205.3" y="135.5">2</text>
<text x="194.3" y="139.3">C22</text>
<text x="194.3" y="141.8">47P</text>
<text x="199.2" y="141.8">25V</text>
<text x="214.6" y="139.3">C23</text>
<text x="214.6" y="141.8">47P</text>
<text x="219.5" y="141.8">25V</text>
<text x="61.8" y="146.4" transform="rotate(-90 61.8 146.4)">SolderJumper_2_Open</text>
<text x="172" y="144.9">GND</text>
<text x="97.9" y="154.5">J6</text>
<text x="116.1" y="151.2">C10</text>
<text x="119.4" y="154.5">33P</text>
<text x="124.2" y="154.5">50V</text>
<text x="201.7" y="150.7">GND</text>
<text x="93.9" y="157.1">MSIM-2-A</text>
<text x="134.9" y="157.1">GND</text>
<text x="91.9" y="162.2">VCC</text>
<text x="91.9" y="164.7">RST</text>
<text x="91.9" y="167.2">CLK</text>
<text x="102" y="164.7">MP1</text>
<text x="102" y="167.2">MP2</text>
<text x="102.7" y="162.2">I/O</text>
<text x="43.7" y="173.8">C2</text>
<text x="62.7" y="173.8">C8</text>
<text x="91.9" y="169.8">GND</text>
<text x="91.9" y="172.3">VPP</text>
<text x="102" y="169.8">MP3</text>
<text x="102" y="172.3">MP4</text>
<text x="47" y="177.4">220N</text>
<text x="52.6" y="174.1">C3</text>
<text x="53.1" y="177.4">10V33P</text>
<text x="60.7" y="177.4">50V</text>
<text x="66" y="177.4">33P</text>
<text x="70.9" y="177.4">50V 33P</text>
<text x="71.1" y="174.1">C9</text>
<text x="79.8" y="177.4">50V</text>
<text x="62.5" y="187.6">GND</text>
</g>
<g font-size="1.8" fill="#0000c2">
<text x="131" y="17.1">So</text>
<text x="134.5" y="17.1">the</text>
<text x="138.6" y="17.1">LEXI,</text>
<text x="139.5" y="15.1">If</text>
<text x="142" y="15.1">VUSB=5V</text>
<text x="144.4" y="17.1">when</text>
<text x="150.3" y="17.1">connected</text>
<text x="151.9" y="15.1">then</text>
<text x="157.2" y="15.1">EN pin</text>
<text x="161.1" y="17.1">to</text>
<text x="164.2" y="17.1">a</text>
<text x="165" y="15.1">wil</text>
<text x="166.5" y="17.1">PC,</text>
<text x="168.7" y="15.1">be</text>
<text x="170.8" y="17.1">can</text>
<text x="172.1" y="15.1">around</text>
<text x="175.4" y="17.1">be</text>
<text x="178.8" y="17.1">turned</text>
<text x="179.8" y="15.1">1,6V</text>
<text x="185.1" y="15.1">and</text>
<text x="186" y="17.1">ON (e.g</text>
<text x="189.7" y="15.1">regulator</text>
<text x="194.7" y="17.1">for</text>
<text x="198.5" y="17.1">debug</text>
<text x="199.6" y="15.1">will</text>
<text x="204" y="15.1">turn</text>
<text x="205.4" y="17.1">purposes)</text>
<text x="209" y="15.1">on</text>
<text x="212.4" y="15.1">even</text>
<text x="215.9" y="17.1">just</text>
<text x="217.9" y="15.1">if</text>
<text x="220.4" y="15.1">Arduino</text>
<text x="220.6" y="17.1">by</text>
<text x="223.9" y="17.1">pressing</text>
<text x="228.7" y="15.1">keeps</text>
<text x="233" y="17.1">ON pushbutton</text>
<text x="235.2" y="15.1">AO/A2</text>
<text x="242.4" y="15.1">low.</text>
<text x="248.6" y="17.1">(SW1)</text>
<text x="168.9" y="19.2">without</text>
<text x="176.9" y="19.2">any</text>
<text x="181.3" y="19.2">interaction</text>
<text x="192.7" y="19.2">with</text>
<text x="197.7" y="19.2">Arduino</text>
<text x="206" y="19.2">software</text>
<text x="269.9" y="36.9">VCC=3V3</text>
<text x="175.2" y="82.9">RT short</text>
<text x="177.6" y="80.9">RT pin</text>
<text x="184.7" y="82.9">to</text>
<text x="185.1" y="80.9">open</text>
<text x="187.7" y="82.9">ground</text>
<text x="190.8" y="80.9">defaults</text>
<text x="195.4" y="82.9">defaults</text>
<text x="199.7" y="80.9">to</text>
<text x="202.7" y="80.9">500</text>
<text x="204.3" y="82.9">to</text>
<text x="207.5" y="80.9">kHz,</text>
<text x="209.7" y="82.9">MHz.</text>
</g>
<g font-size="1.8" fill="#a90000">
<text x="44.5" y="42.9">A4</text>
<text x="180.9" y="46.7">12</text>
<text x="203.1" y="45.5">4</text>
<text x="44.4" y="50.5">B5</text>
<text x="44.5" y="48">A5</text>
<text x="180.9" y="49.3">11</text>
<text x="180.9" y="51.8">10</text>
<text x="203.1" y="49.3">1</text>
<text x="203.1" y="51.8">2</text>
<text x="227.9" y="49.3">2</text>
<text x="240.6" y="49.3">1</text>
<text x="44.4" y="58.2">B7</text>
<text x="44.5" y="55.6">A7</text>
<text x="181.5" y="55.6">5</text>
<text x="181.5" y="59.4">9</text>
<text x="203.1" y="54.4">3</text>
<text x="44.4" y="63.2">B6</text>
<text x="44.5" y="60.7">A6</text>
<text x="181.5" y="62">6</text>
<text x="203.1" y="62">7</text>
<text x="44.5" y="70.9">A8</text>
<text x="56.9" y="70.6" transform="rotate(-90 56.9 70.6)">1</text>
<text x="67.1" y="69.3" transform="rotate(-90 67.1 69.3)">1</text>
<text x="190.2" y="68" transform="rotate(-90 190.2 68)">13</text>
<text x="194.1" y="67.4" transform="rotate(-90 194.1 67.4)">8</text>
<text x="44.4" y="73.4">B8</text>
<text x="25.1" y="80.1" transform="rotate(-90 25.1 80.1)">S1</text>
<text x="32.8" y="80" transform="rotate(-90 32.8 80)">A1</text>
<text x="56.9" y="80.7" transform="rotate(-90 56.9 80.7)">2</text>
<text x="67.1" y="79.4" transform="rotate(-90 67.1 79.4)">2</text>
<text x="54.5" y="115.3">1</text>
<text x="54.5" y="117.9">2</text>
<text x="73.6" y="115.3">8</text>
<text x="73.6" y="117.9">7</text>
<text x="186" y="114">1</text>
<text x="186" y="116.6">2</text>
<text x="186" y="119.1">3</text>
<text x="210.1" y="114">6</text>
<text x="210.1" y="116.6">5</text>
<text x="210.1" y="119.1">4</text>
<text x="54.5" y="120.4">3</text>
<text x="54.5" y="122.9">4</text>
<text x="73.6" y="120.4">6</text>
<text x="73.6" y="122.9">5</text>
<text x="64.5" y="129.6" transform="rotate(-90 64.5 129.6)">9</text>
<text x="193" y="134.4">1</text>
<text x="206.9" y="134.4">2</text>
<text x="87.6" y="161">C1</text>
<text x="107.9" y="161">C7</text>
<text x="87.6" y="163.6">C2</text>
<text x="87.6" y="166.1">C3</text>
<text x="107.2" y="163.6">MP1</text>
<text x="107.2" y="166.1">MP2</text>
<text x="87.6" y="168.7">C5</text>
<text x="87.6" y="171.2">C6</text>
<text x="107.2" y="168.7">MP3</text>
<text x="107.2" y="171.2">MP4</text>
</g>
<g font-size="1.8" fill="#939391">
<text x="161" y="52.9">82K</text>
<text x="165.9" y="52.9">5%</text>
<text x="166.6" y="55.5">R13</text>
<text x="140" y="63.3">2K2</text>
<text x="141.8" y="65.6">R21</text>
<text x="144.9" y="63.3">1%</text>
<text x="167.6" y="68.2">R12</text>
<text x="159.8" y="73.3">100K</text>
<text x="165.8" y="73.3">5%</text>
<text x="232" y="112.4" transform="rotate(-90 232 112.4)">R18</text>
<text x="234.8" y="109.4" transform="rotate(-90 234.8 109.4)">0%</text>
<text x="234.8" y="114.3" transform="rotate(-90 234.8 114.3)">0R0</text>
</g>
<text font-size="1.8" fill="#840084" x="61.2" y="120.2">TRASNA</text>
<g font-size="1.4" fill="#006464">
<text x="59.6" y="71.1">PESD0402-140</text>
<text x="52.3" y="79.5">PESD0402-140</text>
</g>
</svg>
